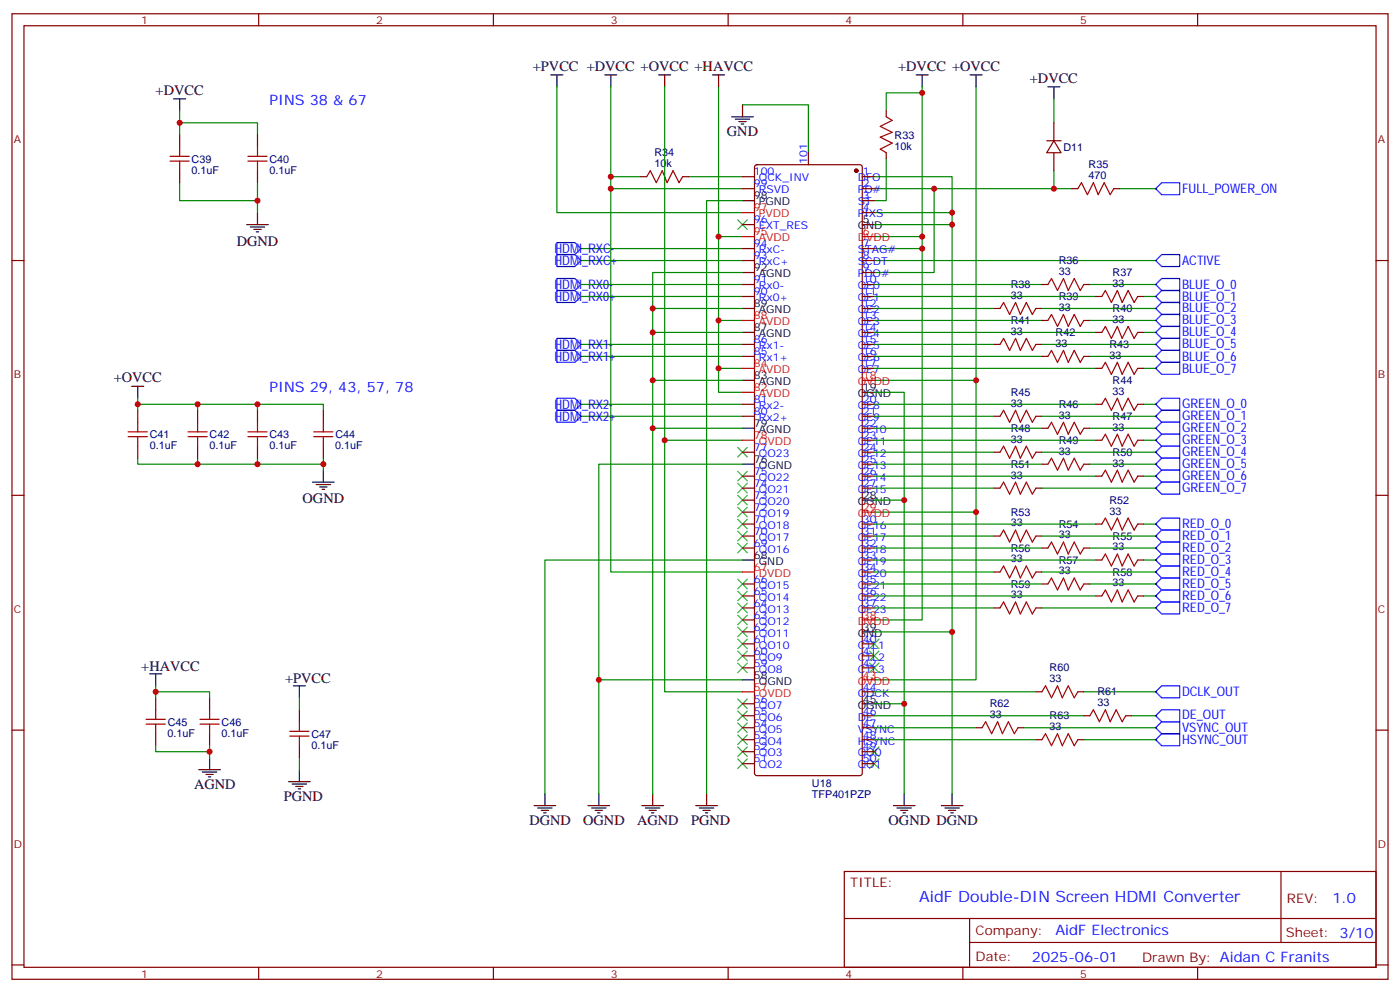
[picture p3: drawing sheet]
<svg xmlns="http://www.w3.org/2000/svg" width="412mm" height="292mm" viewBox="0 0 412 292" stroke-linecap="round" stroke-linejoin="round" font-family="sans-serif">
<g fill="none" stroke="#870000" stroke-width=".35">
<path d="M3.5 4.1h405.4v284.3h-405.4zM7.1 7.6h398.2v277.3h-398.2zM76.2 4.1v3.5M145.3 4.1v3.5M214.5 4.1v3.5M283.6 4.1v3.5M352.8 4.1v3.5M52.9 39.7v3.5M75.8 39.7v3.5M261.1 32.6v1.8M310.4 36.2v5.3M52.9 50.3v3.5"/>
<path d="M75.8 50.3v3.5M188.7 52h1.8M201.1 52h1.7M218.7 52h3.5M218.7 55.6h3.5M222.5 48.7l.5-.2h30.3l.5 .2 .2 .5v178.5l-.2 .5-.5 .2h-30.3l-.5-.2-.3-.5v-178.5zM238.1 45v3.5M254 52h3.5M254 55.6h3.5M254 59.1h3.5M261.1 45v1.7M308.3 41.5h4.3"/>
<path d="M310.4 41.5l2.2 3.5h-4.3zM310.4 45v5.3M315.7 55.6h1.8M328.1 55.6h1.7M3.5 76.7h3.6M218.7 76.7h3.5M218.7 73.2h3.5M218.7 66.1h3.5M254 76.7h3.5M254 62.6h3.5M254 73.2h3.5M405.3 76.7h3.6"/>
<path d="M218.7 83.8h3.5M218.7 87.3h3.5M254 80.3h3.5M254 83.8h3.5M254 87.3h3.5M254 90.8h3.5M254 94.4h3.5M254 97.9h3.5M292.8 90.8h1.8M305.2 90.8h1.7M306.9 83.8h1.8M306.9 94.4h1.8"/>
<path d="M319.3 83.8h1.7M319.3 94.4h1.7M322.8 87.3h1.8M322.8 97.9h1.8M335.1 87.3h1.8M335.1 97.9h1.8M218.7 101.4h3.5M218.7 105h3.5M218.7 119.1h3.5M254 101.4h3.5M254 105h3.5M254 108.5h3.5"/>
<path d="M254 119.1h3.5M292.8 101.4h1.8M305.2 101.4h1.7M306.9 105h1.8M319.3 105h1.7M322.8 108.5h1.8M322.8 119.1h1.8M335.1 108.5h1.8M335.1 119.1h1.8M40.6 120.8v3.6M40.6 131.4v3.5M58.2 120.8v3.6"/>
<path d="M58.2 131.4v3.5M75.8 120.8v3.6M75.8 131.4v3.5M95.2 120.8v3.6M95.2 131.4v3.5M218.7 122.6h3.5M218.7 133.2h3.5M254 122.6h3.5M254 126.1h3.5M254 129.6h3.5M254 133.2h3.5M254 136.7h3.5"/>
<path d="M292.8 122.6h1.8M292.8 133.2h1.8M305.2 122.6h1.7M305.2 133.2h1.7M306.9 126.1h1.8M306.9 136.7h1.8M319.3 126.1h1.7M319.3 136.7h1.7M322.8 129.6h1.8M335.1 129.6h1.8M3.5 145.9h3.6M218.7 140.2h3.5"/>
<path d="M218.7 143.8h3.5M218.7 154.3h3.5M218.7 157.9h3.5M218.7 150.8h3.5M218.7 147.3h3.5M254 140.2h3.5M254 143.8h3.5M254 154.3h3.5M254 157.9h3.5M292.8 143.8h1.8M292.8 157.9h1.8M305.2 143.8h1.7"/>
<path d="M305.2 157.9h1.7M322.8 140.2h1.8M322.8 154.3h1.8M335.1 140.2h1.8M335.1 154.3h1.8M405.3 145.9h3.6M218.7 161.4h3.5M218.7 172h3.5M218.7 175.5h3.5M218.7 179h3.5M254 161.4h3.5M254 164.9h3.5"/>
<path d="M254 168.5h3.5M254 172h3.5M254 175.5h3.5M254 179h3.5M292.8 168.5h1.8M292.8 179h1.8M305.2 168.5h1.7M305.2 179h1.7M306.9 161.4h1.8M306.9 172h1.8M319.3 161.4h1.7M319.3 172h1.7"/>
<path d="M322.8 164.9h1.8M322.8 175.5h1.8M335.1 164.9h1.8M335.1 175.5h1.8M218.7 189.6h3.5M218.7 193.1h3.5M218.7 196.7h3.5M218.7 186.1h3.5M218.7 182.6h3.5M254 189.6h3.5M254 193.1h3.5M254 196.7h3.5"/>
<path d="M3.5 215h3.6M45.9 205.5v3.5M45.9 216.1v3.5M61.7 205.5v3.5M61.7 216.1v3.5M88.2 209v3.5M88.2 219.6v3.5M218.7 210.8h3.5M218.7 214.3h3.5M218.7 217.8h3.5M218.7 207.3h3.5M254 203.7h3.5"/>
<path d="M254 210.8h3.5M254 214.3h3.5M254 217.8h3.5M287.5 214.3h1.8M299.9 214.3h1.7M305.2 203.7h1.7M305.2 217.8h1.7M317.5 203.7h1.8M317.5 217.8h1.8M319.3 210.8h1.7M331.6 210.8h1.8M405.3 215h3.6"/>
<path d="M218.7 221.4h3.5M218.7 224.9h3.5M254 221.4h3.5M254 224.9h3.5M248.7 256.6h156.6v28.3h-156.6zM377.3 256.7v20.8M248.7 270.5h156.5M285.6 277.5h119.6M285.6 270.5v14.1M3.5 284.2h3.6M76.2 284.9v3.5M145.3 284.9v3.5"/>
<path d="M214.5 284.9v3.5M283.6 284.9v3.5M352.8 284.9v3.5M405.3 284.2h3.6"/>
</g>
<g fill="none" stroke="#008700" stroke-width=".35">
<path d="M52.9 36.2h22.9v3.5M52.9 32.6v7.1M164 25.6v37h54.7M179.9 25.6v142.9h38.8M195.8 25.6v104h22.9M211.7 25.6v68.8h7M218.7 30.9h19.4v14.1M271.6 27.3h-10.5v5.3M271.6 25.6v157h-14.1M287.5 25.6v125.2h-30M310.4 29.1v7.1M52.9 53.8v5.3h22.9"/>
<path d="M75.8 53.8v8.8M179.9 52h8.8M179.9 55.6h38.8M202.8 52h15.9M218.7 59.1h-10.6v174.6M257.5 52h23v10.6M257.5 55.6h58.2M261.1 46.7v12.4h-3.6M275.2 55.6v24.7h-17.7M310.4 50.3v5.3M329.8 55.6h10.6M171.1 76.7h47.6"/>
<path d="M171.1 73.2h47.6M211.7 69.7h7M257.5 62.6h23v3.5M257.5 66.1h23v120M257.5 76.7h82.9M257.5 73.2h14.1M257.5 69.7h14.1M171.1 83.8h47.6M171.1 87.3h47.6M192.3 97.9h26.4M192.3 90.8h26.4M211.7 94.4v14.1h7"/>
<path d="M218.7 80.3h-26.4v153.4M257.5 97.9h65.3M257.5 90.8h35.3M257.5 83.8h49.4M257.5 87.3h65.3M257.5 94.4h49.4M306.9 90.8h33.5M321 83.8h19.4M321 94.4h19.4M336.9 97.9h3.5M336.9 87.3h3.5M40.6 119.1h17.6v1.7"/>
<path d="M40.6 117.3v3.5M58.2 119.1h17.6v1.7M75.8 119.1h19.4v1.7M171.1 119.1h47.6M171.1 105h47.6M171.1 101.4h47.6M192.3 112h26.4M211.7 108.5v7h7M257.5 115.5h8.8v31.8M257.5 112h30M257.5 119.1h65.3M257.5 105h49.4"/>
<path d="M257.5 101.4h35.3M257.5 108.5h65.3M306.9 101.4h33.5M321 105h19.4M336.9 119.1h3.5M336.9 108.5h3.5M40.6 134.9v1.8h17.6M58.2 134.9v1.8h17.6M75.8 134.9v1.8h19.4M95.2 134.9v3.6M171.1 122.6h47.6M192.3 126.1h26.4"/>
<path d="M195.8 129.6v74.1h22.9M218.7 136.7h-42.3v63.5M257.5 126.1h49.4M257.5 122.6h35.3M257.5 136.7h49.4M257.5 133.2h35.3M257.5 129.6h65.3M306.9 122.6h33.5M306.9 133.2h33.5M321 126.1h19.4M321 136.7h19.4M336.9 129.6h3.5"/>
<path d="M257.5 147.3h8.8v86.4M257.5 143.8h35.3M257.5 140.2h65.3M257.5 157.9h35.3M257.5 154.3h65.3M287.5 150.8v49.4h-30M306.9 143.8h33.5M306.9 157.9h33.5M336.9 140.2h3.5M336.9 154.3h3.5M218.7 164.9h-58.2v68.8M257.5 179h35.3"/>
<path d="M257.5 175.5h65.3M257.5 172h49.4M257.5 168.5h35.3M257.5 164.9h65.3M257.5 161.4h49.4M306.9 179h33.5M306.9 168.5h33.5M321 172h19.4M321 161.4h19.4M336.9 175.5h3.5M336.9 164.9h3.5M257.5 186.1h23v47.6"/>
<path d="M45.9 219.6v1.8h15.8M45.9 203.7h15.8v1.8M45.9 202v3.5M61.7 219.6v3.5M88.2 205.5v3.5M218.7 200.2h-42.3v33.5M257.5 207.3h8.8M257.5 203.7h47.7M257.5 214.3h30M257.5 217.8h47.7M257.5 210.8h61.8M301.6 214.3h38.8"/>
<path d="M319.3 203.7h21.1M319.3 217.8h21.1M333.4 210.8h7M88.2 223.1v3.6"/>
</g>
<g fill="none" stroke="#00f" stroke-width=".35">
<path d="M340.4 55.6l1.8-1.8h5.3v3.5h-5.3zM164 71.4h5.3l1.8 1.8-1.8 1.8h-5.3zM164 75h5.3l1.8 1.7-1.8 1.8h-5.3zM342.2 75h5.3v3.5h-5.3l-1.8-1.8zM164 99.7h5.3l1.8 1.7-1.8 1.8h-5.3zM164 85.5h5.3l1.8 1.8-1.8 1.8h-5.3zM164 82h5.3l1.8 1.8-1.8 1.7h-5.3zM340.4 87.3l1.8-1.8h5.3v3.6h-5.3zM340.4 94.4l1.8-1.8h5.3v3.5h-5.3zM342.2 82h5.3v3.5h-5.3l-1.8-1.7zM342.2 89.1h5.3v3.5h-5.3l-1.8-1.8zM342.2 96.1h5.3v3.6h-5.3l-1.8-1.8z"/>
<path d="M164 117.3h5.3l1.8 1.8-1.8 1.7h-5.3zM164 103.2h5.3l1.8 1.8-1.8 1.7h-5.3zM340.4 101.4l1.8-1.7h5.3v3.5h-5.3zM340.4 105l1.8-1.8h5.3v3.5h-5.3zM342.2 106.7h5.3v3.5h-5.3l-1.8-1.7zM342.2 117.3h5.3v3.5h-5.3l-1.8-1.7zM164 120.8h5.3l1.8 1.8-1.8 1.8h-5.3zM340.4 122.6l1.8-1.8h5.3v3.6h-5.3zM340.4 129.6l1.8-1.7h5.3v3.5h-5.3zM340.4 136.7l1.8-1.8h5.3v3.6h-5.3zM342.2 124.4h5.3v3.5h-5.3l-1.8-1.8zM342.2 131.4h5.3v3.5h-5.3l-1.8-1.7z"/>
<path d="M342.2 138.5h5.3v3.5h-5.3l-1.8-1.8zM340.4 143.8l1.8-1.8h5.3v3.5h-5.3zM340.4 154.3l1.8-1.7h5.3v3.5h-5.3zM342.2 156.1h5.3v3.5h-5.3l-1.8-1.7zM340.4 179l1.8-1.7h5.3v3.5h-5.3zM340.4 175.5l1.8-1.8h5.3v3.6h-5.3zM340.4 168.5l1.8-1.8h5.3v3.5h-5.3zM340.4 164.9l1.8-1.7h5.3v3.5h-5.3zM340.4 161.4l1.8-1.8h5.3v3.6h-5.3zM342.2 170.2h5.3v3.5h-5.3l-1.8-1.7zM340.4 217.8l1.8-1.7h5.3v3.5h-5.3zM340.4 210.8l1.8-1.8h5.3v3.5h-5.3z"/>
<path d="M342.2 212.5h5.3v3.6h-5.3l-1.8-1.8zM342.2 202h5.3v3.5h-5.3l-1.8-1.8z"/>
</g>
<g fill="none" stroke="#3c3" stroke-width=".35">
<path d="M217.3 64.7l2.8 2.9M220.1 64.7l-2.8 2.9M217.3 138.8l2.8 2.8M217.3 131.8l2.8 2.8M220.1 138.8l-2.8 2.8M220.1 131.8l-2.8 2.8M217.3 160l2.8 2.8M217.3 156.5l2.8 2.8M217.3 152.9l2.8 2.9M217.3 149.4l2.8 2.8M217.3 145.9l2.8 2.8M217.3 142.3l2.8 2.9"/>
<path d="M220.1 160l-2.8 2.8M220.1 156.5l-2.8 2.8M220.1 152.9l-2.8 2.9M220.1 149.4l-2.8 2.8M220.1 145.9l-2.8 2.8M220.1 142.3l-2.8 2.9M217.3 177.6l2.8 2.8M217.3 174.1l2.8 2.8M217.3 170.6l2.8 2.8M220.1 177.6l-2.8 2.8M220.1 174.1l-2.8 2.8M220.1 170.6l-2.8 2.8"/>
<path d="M217.3 195.3l2.8 2.8M217.3 191.7l2.8 2.9M217.3 188.2l2.8 2.8M217.3 184.7l2.8 2.8M217.3 181.2l2.8 2.8M220.1 195.3l-2.8 2.8M220.1 191.7l-2.8 2.9M220.1 188.2l-2.8 2.8M220.1 184.7l-2.8 2.8M220.1 181.2l-2.8 2.8M256.1 195.3l2.8 2.8M256.1 191.7l2.8 2.9"/>
<path d="M256.1 188.2l2.8 2.8M258.9 195.3l-2.8 2.8M258.9 191.7l-2.8 2.9M258.9 188.2l-2.8 2.8M217.3 220l2.8 2.8M217.3 216.4l2.8 2.9M217.3 212.9l2.8 2.8M217.3 209.4l2.8 2.8M217.3 205.8l2.8 2.9M220.1 220l-2.8 2.8M220.1 216.4l-2.8 2.9M220.1 212.9l-2.8 2.8"/>
<path d="M220.1 209.4l-2.8 2.8M220.1 205.8l-2.8 2.9M256.1 220l2.8 2.8M258.9 220l-2.8 2.8M217.3 223.5l2.8 2.8M220.1 223.5l-2.8 2.8M256.1 223.5l2.8 2.8M258.9 223.5l-2.8 2.8"/>
</g>
<g fill="none" stroke="#a10000" stroke-width=".35">
<path d="M261.1 34.4l1.7 1.1-3.5 1.7 3.5 1.8-3.5 1.4 3.5 1.8-3.5 1.7 1.8 1.1M50.1 47.4h5.6M50.1 46h5.6M52.9 43.2v2.8M52.9 47.4v2.9M73 47.4h5.7M73 46h5.7M75.8 43.2v2.8M75.8 47.4v2.9M190.5 52l1.1-1.7 1.7 3.5 1.8-3.5 1.4 3.5 1.8-3.5 1.7 3.5 1.1-1.8M317.5 55.6l1.1-1.8 1.7 3.5 1.8-3.5 1.4 3.5 1.8-3.5 1.7 3.5 1.1-1.7M294.6 90.8l1-1.7 1.8 3.5 1.8-3.5 1.4 3.5 1.7-3.5 1.8 3.5 1.1-1.8"/>
<path d="M308.7 94.4l1-1.8 1.8 3.5 1.8-3.5 1.4 3.5 1.7-3.5 1.8 3.5 1.1-1.7M308.7 83.8l1-1.8 1.8 3.5 1.8-3.5 1.4 3.5 1.7-3.5 1.8 3.5 1.1-1.7M324.6 97.9l1-1.8 1.8 3.6 1.7-3.6 1.5 3.6 1.7-3.6 1.8 3.6 1-1.8M324.6 87.3l1-1.8 1.8 3.6 1.7-3.6 1.5 3.6 1.7-3.6 1.8 3.6 1-1.8M294.6 101.4l1-1.7 1.8 3.5 1.8-3.5 1.4 3.5 1.7-3.5 1.8 3.5 1.1-1.8M308.7 105l1-1.8 1.8 3.5 1.8-3.5 1.4 3.5 1.7-3.5 1.8 3.5 1.1-1.7M324.6 108.5l1-1.8 1.8 3.5 1.7-3.5 1.5 3.5 1.7-3.5 1.8 3.5 1-1.7M324.6 119.1l1-1.8 1.8 3.5 1.7-3.5 1.5 3.5 1.7-3.5 1.8 3.5 1-1.7M37.7 128.6h5.7M37.7 127.2h5.7M40.6 124.4v2.8M40.6 128.6v2.8"/>
<path d="M55.4 128.6h5.6M55.4 127.2h5.6M58.2 124.4v2.8M58.2 128.6v2.8M73 128.6h5.7M73 127.2h5.7M75.8 124.4v2.8M75.8 128.6v2.8M92.4 128.6h5.7M92.4 127.2h5.7M95.2 124.4v2.8M95.2 128.6v2.8"/>
<path d="M294.6 122.6l1-1.8 1.8 3.6 1.8-3.6 1.4 3.6 1.7-3.6 1.8 3.6 1.1-1.8M294.6 133.2l1-1.8 1.8 3.5 1.8-3.5 1.4 3.5 1.7-3.5 1.8 3.5 1.1-1.7M308.7 136.7l1-1.8 1.8 3.6 1.8-3.6 1.4 3.6 1.7-3.6 1.8 3.6 1.1-1.8M308.7 126.1l1-1.7 1.8 3.5 1.8-3.5 1.4 3.5 1.7-3.5 1.8 3.5 1.1-1.8M324.6 129.6l1-1.7 1.8 3.5 1.7-3.5 1.5 3.5 1.7-3.5 1.8 3.5 1-1.8M294.6 157.9l1-1.8 1.8 3.5 1.8-3.5 1.4 3.5 1.7-3.5 1.8 3.5 1.1-1.7M294.6 143.8l1-1.8 1.8 3.5 1.8-3.5 1.4 3.5 1.7-3.5 1.8 3.5 1.1-1.7M324.6 140.2l1-1.7 1.8 3.5 1.7-3.5 1.5 3.5 1.7-3.5 1.8 3.5 1-1.8M324.6 154.3l1-1.7 1.8 3.5 1.7-3.5 1.5 3.5 1.7-3.5 1.8 3.5 1-1.8M294.6 179l1-1.7 1.8 3.5 1.8-3.5 1.4 3.5 1.7-3.5 1.8 3.5 1.1-1.8M294.6 168.5l1-1.8 1.8 3.5 1.8-3.5 1.4 3.5 1.7-3.5 1.8 3.5 1.1-1.7M308.7 172l1-1.8 1.8 3.5 1.8-3.5 1.4 3.5 1.7-3.5 1.8 3.5 1.1-1.7"/>
<path d="M308.7 161.4l1-1.8 1.8 3.6 1.8-3.6 1.4 3.6 1.7-3.6 1.8 3.6 1.1-1.8M324.6 175.5l1-1.8 1.8 3.6 1.7-3.6 1.5 3.6 1.7-3.6 1.8 3.6 1-1.8M324.6 164.9l1-1.7 1.8 3.5 1.7-3.5 1.5 3.5 1.7-3.5 1.8 3.5 1-1.8M43 213.3h5.7M43 211.8h5.7M45.9 209v2.8M45.9 213.3v2.8M58.9 213.3h5.7M58.9 211.8h5.7M61.7 209v2.8M61.7 213.3v2.8M85.4 216.8h5.6"/>
<path d="M85.4 215.4h5.6M88.2 212.5v2.9M88.2 216.8v2.8M289.3 214.3l1-1.8 1.8 3.6 1.8-3.6 1.4 3.6 1.7-3.6 1.8 3.6 1.1-1.8M306.9 203.7l1.1-1.7 1.7 3.5 1.8-3.5 1.4 3.5 1.8-3.5 1.7 3.5 1.1-1.8M306.9 217.8l1.1-1.7 1.7 3.5 1.8-3.5 1.4 3.5 1.8-3.5 1.7 3.5 1.1-1.8M321 210.8l1.1-1.8 1.7 3.5 1.8-3.5 1.4 3.5 1.8-3.5 1.8 3.5 1-1.7"/>
</g>
<g fill="none" stroke="#000" stroke-width=".35">
<path d="M51.2 29.1h3.5M52.9 29.1v3.5M162.3 22h3.5M164 22v3.6M178.2 22h3.5M179.9 22v3.6M194 22h3.6M195.8 22v3.6M209.9 22h3.5M211.7 22v3.6M215.5 34.4h6.4M216.6 35.1h4.2"/>
<path d="M217.7 35.8h2.1M218.4 36.5h.7M218.7 30.9v3.5M269.9 22h3.5M271.6 22v3.6M285.8 22h3.5M287.5 22v3.6M308.7 25.6h3.5M310.4 25.6v3.5M218.7 59.1h3.5M72.7 66.1h6.3M73.7 66.9h4.3"/>
<path d="M74.8 67.6h2.1M75.5 68.3h.7M75.8 62.6v3.5M254 66.1h3.5M218.7 97.9h3.5M218.7 90.8h3.5M218.7 80.3h3.5M38.8 113.8h3.5M40.6 113.8v3.5M218.7 112h3.5M254 115.5h3.5M95.2 138.5v3.5"/>
<path d="M218.7 136.7h3.5M218.7 126.1h3.5M92.1 142h6.3M93.1 142.7h4.3M94.2 143.4h2.1M94.9 144.1h.7M254 147.3h3.5M218.7 164.9h3.5M44.1 198.4h3.5M45.9 198.4v3.6M254 186.1h3.5M86.4 202h3.6"/>
<path d="M88.2 202v3.5M218.7 200.2h3.5M254 207.3h3.5M58.6 226.7h6.3M59.6 227.4h4.3M60.7 228.1h2.1M61.4 228.8h.7M61.7 223.1v3.6M85 230.2h6.4M86.1 230.9h4.2M87.1 231.6h2.2M87.8 232.3h.7"/>
<path d="M88.2 226.7v3.5M157.3 237.2h6.4M158.4 237.9h4.2M159.5 238.7h2.1M160.2 239.4h.7M160.5 233.7v3.5M173.2 237.2h6.4M174.3 237.9h4.2M175.3 238.7h2.1M176 239.4h.7M176.4 233.7v3.5M189.1 237.2h6.3"/>
<path d="M190.1 237.9h4.3M191.2 238.7h2.1M191.9 239.4h.7M192.3 233.7v3.5M205 237.2h6.3M206 237.9h4.3M207.1 238.7h2.1M207.8 239.4h.7M208.1 233.7v3.5M263.2 237.2h6.3M264.2 237.9h4.3M265.3 238.7h2.1"/>
<path d="M266 239.4h.7M266.3 233.7v3.5M277.3 237.2h6.3M278.3 237.9h4.3M279.4 238.7h2.1M280.1 239.4h.7M280.5 233.7v3.5"/>
</g>
<circle cx="252.2" cy="50.3" r=".53" fill="#870000" stroke="#870000" stroke-width=".35"/>
<g fill="none" stroke="#f00" stroke-width=".35">
<path d="M218.7 69.7h3.5M218.7 62.6h3.5M254 69.7h3.5M218.7 94.4h3.5M218.7 115.5h3.5M218.7 108.5h3.5M254 112h3.5M218.7 129.6h3.5M254 150.8h3.5M218.7 168.5h3.5M254 182.6h3.5M218.7 203.7h3.5"/>
<path d="M254 200.2h3.5"/>
</g>
<g fill="#c00">
<circle cx="310.4" cy="55.6" r=".88"/>
<circle cx="179.9" cy="52" r=".88"/>
<circle cx="179.9" cy="55.6" r=".88"/>
<circle cx="271.6" cy="27.3" r=".88"/>
<circle cx="280.5" cy="62.6" r=".88"/>
<circle cx="280.5" cy="66.1" r=".88"/>
<circle cx="271.6" cy="73.2" r=".88"/>
<circle cx="266.3" cy="207.3" r=".88"/>
<circle cx="280.5" cy="186.1" r=".88"/>
<circle cx="266.3" cy="147.3" r=".88"/>
<circle cx="192.3" cy="126.1" r=".88"/>
<circle cx="176.4" cy="200.2" r=".88"/>
<circle cx="192.3" cy="112" r=".88"/>
<circle cx="192.3" cy="97.9" r=".88"/>
<circle cx="192.3" cy="90.8" r=".88"/>
<circle cx="211.7" cy="69.7" r=".88"/>
<circle cx="271.6" cy="69.7" r=".88"/>
<circle cx="211.7" cy="108.5" r=".88"/>
<circle cx="211.7" cy="94.4" r=".88"/>
<circle cx="195.8" cy="129.6" r=".88"/>
<circle cx="287.5" cy="150.8" r=".88"/>
<circle cx="287.5" cy="112" r=".88"/>
<circle cx="61.7" cy="221.4" r=".88"/>
<circle cx="45.9" cy="203.7" r=".88"/>
<circle cx="275.2" cy="55.6" r=".88"/>
<circle cx="52.9" cy="36.2" r=".88"/>
<circle cx="75.8" cy="59.1" r=".88"/>
<circle cx="58.2" cy="136.7" r=".88"/>
<circle cx="75.8" cy="136.7" r=".88"/>
<circle cx="95.3" cy="136.7" r=".88"/>
<circle cx="75.8" cy="119.1" r=".88"/>
<circle cx="58.2" cy="119.1" r=".88"/>
<circle cx="40.6" cy="119.1" r=".88"/>
</g>
<text font-size="4.6" fill="#00f" x="270.8" y="265.7">AidF Double-DIN Screen HDMI Converter</text>
<g font-size="4.2">
<text x="157" y="20.9">+PVCC +DVCC +OVCC +HAVCC</text>
<text x="264.6" y="20.9">+DVCC +OVCC</text>
<text x="45.8" y="27.9">+DVCC</text>
<text x="303.4" y="24.4">+DVCC</text>
<text x="214.1" y="40">GND</text>
<text x="69.7" y="72.3">DGND</text>
<text x="33.5" y="112.6">+OVCC</text>
<text x="89.1" y="148.2">OGND</text>
<text x="41.6" y="197.7">+HAVCC</text>
<text x="84" y="201.3">+PVCC</text>
<text x="57.1" y="232.3">AGND</text>
<text x="83.6" y="235.8">PGND</text>
<text x="155.9" y="242.9">DGND</text>
<text x="171.8" y="242.9">OGND</text>
<text x="187.7" y="242.9">AGND</text>
<text x="203.6" y="242.9">PGND</text>
<text x="261.8" y="242.9">OGND DGND</text>
</g>
<g font-size="4.2" fill="#00f">
<text x="79.4" y="30.9">PINS 38 &amp; 67</text>
<text x="79.4" y="115.5">PINS 29, 43, 57, 78</text>
<text x="392.5" y="265.9">1.0</text>
<text x="310.9" y="275.5">AidF Electronics</text>
<text x="304" y="283.3">2025-06-01</text>
</g>
<g font-size="3.9" fill="#00f">
<text x="348.2" y="56.9">FULL_POWER_ON</text>
<text x="163.3" y="74.5">HDMI_RXC-</text>
<text x="163.3" y="78">HDMI_RXC+</text>
<text x="348.2" y="78.1">ACTIVE</text>
<text x="163.3" y="88.6">HDMI_RX0+</text>
<text x="163.3" y="85.1">HDMI_RX0-</text>
<text x="348.2" y="85">BLUE_O_0</text>
<text x="348.2" y="88.5">BLUE_O_1</text>
<text x="348.2" y="92">BLUE_O_2</text>
<text x="348.2" y="95.6">BLUE_O_3</text>
<text x="348.2" y="99.1">BLUE_O_4</text>
<text x="163.3" y="102.8">HDMI_RX1-</text>
<text x="163.3" y="106.3">HDMI_RX1+</text>
<text x="348.2" y="106.4">BLUE_O_6</text>
<text x="348.2" y="102.6">BLUE_O_5</text>
<text x="348.2" y="109.9">BLUE_O_7</text>
<text x="163.3" y="120.4">HDMI_RX2-</text>
<text x="163.3" y="123.9">HDMI_RX2+</text>
<text x="348.2" y="120.2">GREEN_O_0</text>
<text x="348.2" y="123.8">GREEN_O_1</text>
<text x="348.2" y="127.3">GREEN_O_2</text>
<text x="348.2" y="130.8">GREEN_O_3</text>
<text x="348.2" y="134.4">GREEN_O_4</text>
<text x="348.2" y="137.9">GREEN_O_5</text>
<text x="348.2" y="141.4">GREEN_O_6</text>
<text x="348.2" y="144.9">GREEN_O_7</text>
<text x="348.2" y="155.4">RED_O_0</text>
<text x="348.2" y="159.1">RED_O_1</text>
<text x="348.2" y="166.1">RED_O_3</text>
<text x="348.2" y="162.6">RED_O_2</text>
<text x="348.2" y="173.2">RED_O_5</text>
<text x="348.2" y="169.6">RED_O_4</text>
<text x="348.2" y="176.7">RED_O_6</text>
<text x="348.2" y="180.2">RED_O_7</text>
<text x="348.2" y="205">DCLK_OUT</text>
<text x="348.2" y="211.8">DE_OUT</text>
<text x="348.2" y="215.5">VSYNC_OUT</text>
<text x="348.2" y="219">HSYNC_OUT</text>
</g>
<g font-size="3.9" fill="#800">
<text x="250.5" y="261.2">TITLE:</text>
<text x="379.1" y="265.9">REV:</text>
<text x="287.4" y="275.4">Company:</text>
<text x="378.7" y="276">Sheet: 3/10</text>
<text x="287.4" y="283.1">Date:</text>
<text x="336.4" y="283.2">Drawn By: Aidan C Franits</text>
</g>
<g font-size="3.2" fill="#800">
<text x="41.6" y="7.1">1</text>
<text x="110.8" y="7.1">2</text>
<text x="179.9" y="7.1">3</text>
<text x="249.1" y="7.1">4</text>
<text x="318.2" y="7.1">5</text>
<text x="4.1" y="42.2">A</text>
<text x="405.9" y="42.2">A</text>
<text x="4.1" y="111.3">B</text>
<text x="405.9" y="111.3">B</text>
<text x="4.1" y="180.4">C</text>
<text x="405.9" y="180.4">C</text>
<text x="4.1" y="249.6">D</text>
<text x="405.9" y="249.6">D</text>
<text x="41.6" y="287.9">1</text>
<text x="110.8" y="287.9">2</text>
<text x="179.9" y="287.9">3</text>
<text x="249.1" y="287.9">4</text>
<text x="318.2" y="287.9">5</text>
</g>
<g font-size="3.2" fill="#000080">
<text x="263.5" y="40.8">R33</text>
<text x="56.4" y="47.9">C39</text>
<text x="79.4" y="47.9">C40</text>
<text x="192.8" y="46">R34</text>
<text x="263.5" y="44.1">10k</text>
<text x="313.3" y="44.3">D11</text>
<text x="56.4" y="51.1">0.1uF</text>
<text x="79.4" y="51.1">0.1uF</text>
<text x="192.8" y="49.2">10k</text>
<text x="320.7" y="52.7">470</text>
<text x="320.7" y="49.5">R35</text>
<text x="311.9" y="77.8">R36</text>
<text x="311.9" y="81">33</text>
<text x="327.7" y="81.3">R37</text>
<text x="297.8" y="88">33</text>
<text x="297.8" y="84.8">R38</text>
<text x="311.9" y="88.4">R39</text>
<text x="327.7" y="84.5">33</text>
<text x="297.8" y="95.4">R41</text>
<text x="311.9" y="91.5">33</text>
<text x="327.7" y="95.1">33</text>
<text x="327.7" y="91.9">R40</text>
<text x="297.8" y="98.6">33</text>
<text x="310.9" y="98.8">R42</text>
<text x="310.9" y="102.1">33</text>
<text x="326.8" y="105.7">33</text>
<text x="326.8" y="102.4">R43</text>
<text x="327.7" y="113.1">R44</text>
<text x="297.8" y="119.8">33</text>
<text x="297.8" y="116.6">R45</text>
<text x="327.7" y="116.2">33</text>
<text x="311.9" y="123.3">33</text>
<text x="311.9" y="120.1">R46</text>
<text x="327.7" y="123.6">R47</text>
<text x="44.1" y="129">C41</text>
<text x="61.7" y="129">C42</text>
<text x="79.4" y="129">C43</text>
<text x="98.8" y="129">C44</text>
<text x="297.8" y="130.4">33</text>
<text x="297.8" y="127.2">R48</text>
<text x="311.9" y="130.7">R49</text>
<text x="327.7" y="126.8">33</text>
<text x="44.1" y="132.2">0.1uF</text>
<text x="61.7" y="132.2">0.1uF</text>
<text x="79.4" y="132.2">0.1uF</text>
<text x="98.8" y="132.2">0.1uF</text>
<text x="297.8" y="137.7">R51</text>
<text x="311.9" y="133.9">33</text>
<text x="327.7" y="137.4">33</text>
<text x="327.7" y="134.2">R50</text>
<text x="297.8" y="140.9">33</text>
<text x="326.8" y="148.3">R52</text>
<text x="297.8" y="155">33</text>
<text x="297.8" y="151.9">R53</text>
<text x="311.9" y="155.4">R54</text>
<text x="326.8" y="151.5">33</text>
<text x="311.9" y="158.6">33</text>
<text x="327.7" y="158.9">R55</text>
<text x="297.8" y="165.6">33</text>
<text x="297.8" y="162.4">R56</text>
<text x="311.9" y="166">R57</text>
<text x="327.7" y="162.1">33</text>
<text x="297.8" y="173">R59</text>
<text x="311.9" y="169.2">33</text>
<text x="327.7" y="172.7">33</text>
<text x="327.7" y="169.5">R58</text>
<text x="297.8" y="176.2">33</text>
<text x="309.2" y="197.7">R60</text>
<text x="309.2" y="200.9">33</text>
<text x="291.5" y="208.3">R62</text>
<text x="323.3" y="208">33</text>
<text x="323.3" y="204.8">R61</text>
<text x="49.4" y="213.7">C45</text>
<text x="65.3" y="213.7">C46</text>
<text x="291.5" y="211.5">33</text>
<text x="309.2" y="215">33</text>
<text x="309.2" y="211.8">R63</text>
<text x="49.4" y="216.9">0.1uF</text>
<text x="65.3" y="216.9">0.1uF</text>
<text x="91.7" y="220.4">0.1uF</text>
<text x="91.7" y="217.2">C47</text>
<text x="239.2" y="231.7">U18</text>
<text x="239.2" y="235">TFP401PZP</text>
</g>
<g font-size="3.2" fill="#00f">
<text x="222.1" y="51.7">100</text>
<text x="223.6" y="53.4">OCK_INV</text>
<text x="237.8" y="48.3" transform="rotate(-90 237.8 48.3)">101</text>
<text x="252.7" y="53.4">DFO</text>
<text x="254.2" y="51.7">1</text>
<text x="222.1" y="55.2">99</text>
<text x="223.6" y="57">RSVD</text>
<text x="252.7" y="57">PD#</text>
<text x="254.2" y="55.2">2</text>
<text x="254.2" y="58.7">3</text>
<text x="222.1" y="65.8">96</text>
<text x="252.7" y="60.5">ST</text>
<text x="252.7" y="64">PIXS</text>
<text x="254.2" y="62.3">4</text>
<text x="223.6" y="67.6">EXT_RES</text>
<text x="222.1" y="76.4">93</text>
<text x="222.1" y="72.8">94</text>
<text x="223.6" y="74.6">RxC-</text>
<text x="252.7" y="74.6">STAG#</text>
<text x="254.2" y="72.8">7</text>
<text x="254.2" y="76.4">8</text>
<text x="222.1" y="83.4">91</text>
<text x="223.6" y="78.1">RxC+</text>
<text x="252.7" y="78.1">SCDT</text>
<text x="252.7" y="81.7">PDO#</text>
<text x="254.2" y="79.9">9</text>
<text x="254.2" y="83.4">10</text>
<text x="222.1" y="87">90</text>
<text x="223.6" y="88.7">Rx0+</text>
<text x="223.6" y="85.2">Rx0-</text>
<text x="252.7" y="85.2">QE0</text>
<text x="252.7" y="88.7">QE1</text>
<text x="254.2" y="87">11</text>
<text x="252.7" y="92.3">QE2</text>
<text x="252.7" y="95.8">QE3</text>
<text x="254.2" y="90.5">12</text>
<text x="254.2" y="94">13</text>
<text x="222.1" y="101.1">86</text>
<text x="252.7" y="99.3">QE4</text>
<text x="254.2" y="97.5">14</text>
<text x="254.2" y="101.1">15</text>
<text x="222.1" y="104.6">85</text>
<text x="223.6" y="106.4">Rx1+</text>
<text x="223.6" y="102.8">Rx1-</text>
<text x="252.7" y="102.8">QE5</text>
<text x="252.7" y="106.4">QE6</text>
<text x="254.2" y="104.6">16</text>
<text x="252.7" y="109.9">QE7</text>
<text x="254.2" y="108.1">17</text>
<text x="222.1" y="118.7">81</text>
<text x="254.2" y="118.7">20</text>
<text x="222.1" y="122.2">80</text>
<text x="223.6" y="124">Rx2+</text>
<text x="223.6" y="120.5">Rx2-</text>
<text x="252.7" y="120.5">QE8</text>
<text x="252.7" y="124">QE9</text>
<text x="254.2" y="122.2">21</text>
<text x="254.2" y="125.8">22</text>
<text x="252.7" y="127.5">QE10</text>
<text x="252.7" y="131.1">QE11</text>
<text x="254.2" y="129.3">23</text>
<text x="222.1" y="132.8">77</text>
<text x="223.6" y="134.6">QO23</text>
<text x="252.7" y="134.6">QE12</text>
<text x="254.2" y="132.8">24</text>
<text x="254.2" y="136.3">25</text>
<text x="222.1" y="143.4">74</text>
<text x="222.1" y="139.9">75</text>
<text x="223.6" y="141.6">QO22</text>
<text x="252.7" y="138.1">QE13</text>
<text x="252.7" y="141.6">QE14</text>
<text x="254.2" y="139.9">26</text>
<text x="254.2" y="143.4">27</text>
<text x="222.1" y="146.9">73</text>
<text x="223.6" y="148.7">QO20</text>
<text x="223.6" y="145.2">QO21</text>
<text x="252.7" y="145.2">QE15</text>
<text x="222.1" y="154">71</text>
<text x="222.1" y="150.5">72</text>
<text x="223.6" y="155.8">QO18</text>
<text x="223.6" y="152.2">QO19</text>
<text x="252.7" y="155.8">QE16</text>
<text x="254.2" y="154">30</text>
<text x="222.1" y="161">69</text>
<text x="222.1" y="157.5">70</text>
<text x="223.6" y="159.3">QO17</text>
<text x="252.7" y="159.3">QE17</text>
<text x="254.2" y="157.5">31</text>
<text x="254.2" y="161">32</text>
<text x="223.6" y="162.8">QO16</text>
<text x="252.7" y="162.8">QE18</text>
<text x="252.7" y="166.3">QE19</text>
<text x="254.2" y="164.6">33</text>
<text x="222.1" y="171.6">66</text>
<text x="223.6" y="173.4">QO15</text>
<text x="252.7" y="169.9">QE20</text>
<text x="252.7" y="173.4">QE21</text>
<text x="254.2" y="168.1">34</text>
<text x="254.2" y="171.6">35</text>
<text x="222.1" y="178.7">64</text>
<text x="222.1" y="175.2">65</text>
<text x="223.6" y="176.9">QO14</text>
<text x="252.7" y="176.9">QE22</text>
<text x="254.2" y="175.2">36</text>
<text x="254.2" y="178.7">37</text>
<text x="222.1" y="185.7">62</text>
<text x="222.1" y="182.2">63</text>
<text x="223.6" y="184">QO12</text>
<text x="223.6" y="180.4">QO13</text>
<text x="252.7" y="180.4">QE23</text>
<text x="222.1" y="189.3">61</text>
<text x="223.6" y="191">QO10</text>
<text x="223.6" y="187.5">QO11</text>
<text x="252.7" y="191">CTL1</text>
<text x="254.2" y="189.3">40</text>
<text x="222.1" y="196.3">59</text>
<text x="222.1" y="192.8">60</text>
<text x="223.6" y="194.6">QO9</text>
<text x="252.7" y="194.6">CTL2</text>
<text x="254.2" y="192.8">41</text>
<text x="254.2" y="196.3">42</text>
<text x="223.6" y="198.1">QO8</text>
<text x="252.7" y="198.1">CTL3</text>
<text x="254.2" y="203.4">44</text>
<text x="222.1" y="206.9">56</text>
<text x="223.6" y="208.7">QO7</text>
<text x="252.7" y="205.1">ODCK</text>
<text x="222.1" y="214">54</text>
<text x="222.1" y="210.4">55</text>
<text x="223.6" y="215.7">QO5</text>
<text x="223.6" y="212.2">QO6</text>
<text x="252.7" y="212.2">DE</text>
<text x="252.7" y="215.7">VSYNC</text>
<text x="254.2" y="210.4">46</text>
<text x="254.2" y="214">47</text>
<text x="222.1" y="221">52</text>
<text x="222.1" y="217.5">53</text>
<text x="223.6" y="219.3">QO4</text>
<text x="252.7" y="219.3">HSYNC</text>
<text x="254.2" y="217.5">48</text>
<text x="254.2" y="221">49</text>
<text x="222.1" y="224.5">51</text>
<text x="223.6" y="226.3">QO2</text>
<text x="223.6" y="222.8">QO3</text>
<text x="252.7" y="222.8">QO0</text>
<text x="252.7" y="226.3">QO1</text>
<text x="254.2" y="224.5">50</text>
</g>
<g font-size="3.2">
<text x="222.1" y="58.7">98</text>
<text x="223.6" y="60.5">PGND</text>
<text x="254.2" y="65.8">5</text>
<text x="252.7" y="67.6">GND</text>
<text x="222.1" y="79.9">92</text>
<text x="223.6" y="81.7">AGND</text>
<text x="222.1" y="90.5">89</text>
<text x="223.6" y="92.3">AGND</text>
<text x="222.1" y="97.5">87</text>
<text x="223.6" y="99.3">AGND</text>
<text x="222.1" y="111.7">83</text>
<text x="223.6" y="113.4">AGND</text>
<text x="252.7" y="116.9">OGND</text>
<text x="254.2" y="115.2">19</text>
<text x="222.1" y="125.8">79</text>
<text x="223.6" y="127.5">AGND</text>
<text x="222.1" y="136.3">76</text>
<text x="223.6" y="138.1">OGND</text>
<text x="252.7" y="148.7">OGND</text>
<text x="254.2" y="146.9">28</text>
<text x="222.1" y="164.6">68</text>
<text x="223.6" y="166.3">GND</text>
<text x="254.2" y="185.7">39</text>
<text x="252.7" y="187.5">GND</text>
<text x="222.1" y="199.8">58</text>
<text x="223.6" y="201.6">OGND</text>
<text x="252.7" y="208.7">OGND</text>
<text x="254.2" y="206.9">45</text>
</g>
<g font-size="3.2" fill="#f00">
<text x="222.1" y="62.3">97</text>
<text x="223.6" y="64">PVDD</text>
<text x="222.1" y="69.3">95</text>
<text x="223.6" y="71.1">AVDD</text>
<text x="252.7" y="71.1">DVDD</text>
<text x="254.2" y="69.3">6</text>
<text x="222.1" y="94">88</text>
<text x="223.6" y="95.8">AVDD</text>
<text x="222.1" y="108.1">84</text>
<text x="223.6" y="109.9">AVDD</text>
<text x="252.7" y="113.4">OVDD</text>
<text x="254.2" y="111.7">18</text>
<text x="222.1" y="115.2">82</text>
<text x="223.6" y="116.9">AVDD</text>
<text x="222.1" y="129.3">78</text>
<text x="223.6" y="131.1">OVDD</text>
<text x="252.7" y="152.2">OVDD</text>
<text x="254.2" y="150.5">29</text>
<text x="222.1" y="168.1">67</text>
<text x="223.6" y="169.9">DVDD</text>
<text x="252.7" y="184">DVDD</text>
<text x="254.2" y="182.2">38</text>
<text x="222.1" y="203.4">57</text>
<text x="252.7" y="201.6">OVDD</text>
<text x="254.2" y="199.8">43</text>
<text x="223.6" y="205.1">OVDD</text>
</g>
</svg>
